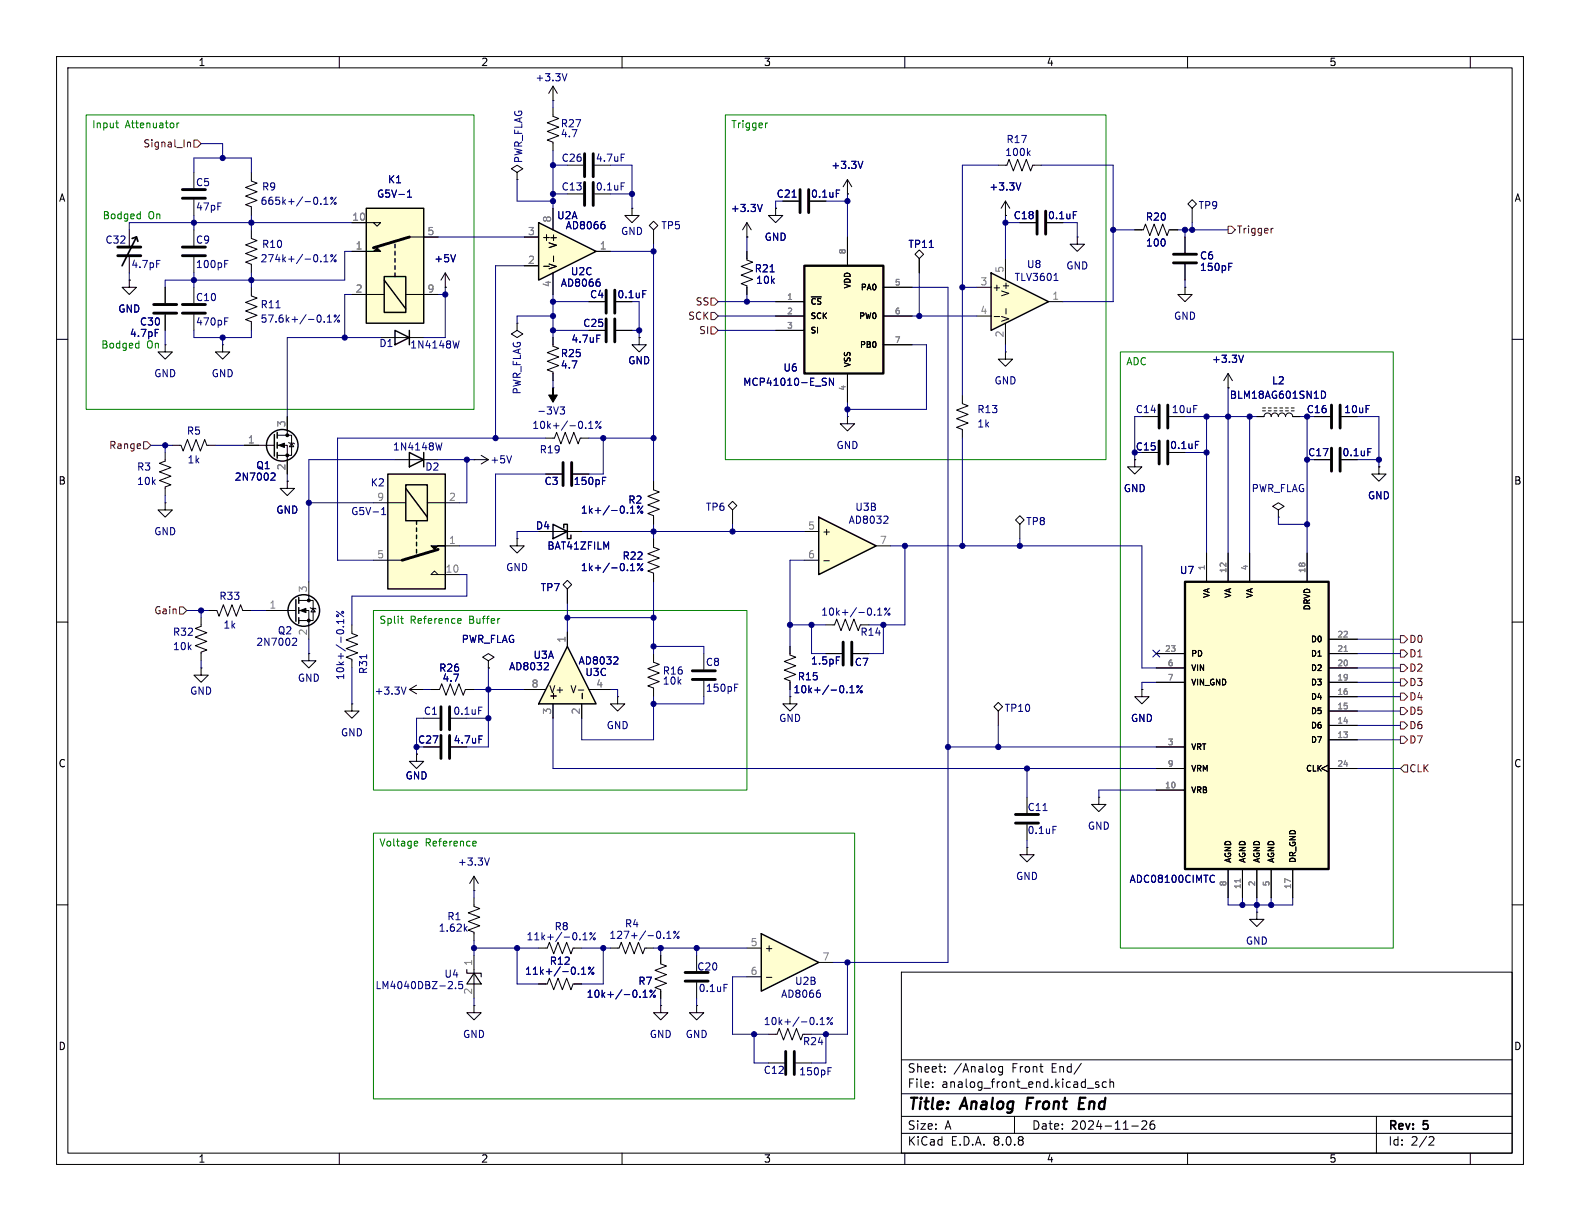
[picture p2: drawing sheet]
<svg xmlns="http://www.w3.org/2000/svg" width="279mm" height="216mm" viewBox="0 0 279 216" stroke-linecap="round" stroke-linejoin="round" font-family="sans-serif">
<g fill="none" stroke="#000" stroke-width=".18">
<path d="M10 10h259.4v195.9h-259.4zM12 12h255.4v191.9h-255.4zM60 10v2M110 10v2M160 10v2M210 10v2M260 10v2M132.1 39.4l-.8 1.2M132.1 39.4v2.5M132.1 39.4l.7 1.2M176.5 29.2h1.6l.3-1 .8 2 .8-2 .7 2 .8-2 .7 2 .4-1h1.5M132.1 41.9h.1"/>
<path d="M161.8 45l.8-.8 .7 .8-.7 .7zM162.6 45.7v2.6M10 60h2M149.9 73.7v1.2h-1.3l1.3 1.3 1.2-1.3h-1.2M149.9 73.7h.1M170.2 69.9v1.5l1 .4-2 .7 2 .8-2 .7 2 .8-2 .8 1 .3v1.6M177.8 62.2v1.3h-1.3l1.3 1.3 1.3-1.3h-1.3M177.8 62.2h.1M267.4 60h2M91.4 95.3v1.2h-1.2l1.2 1.3 1.3-1.3h-1.3M91.4 95.3h.1M95.2 94h7.7"/>
<path d="M115.6 95.3v1.5l1 .4-2 .7 2 .8-2 .7 2 .8-2 .8 1 .3v1.6M10 110h2M100.3 102.6l.8 .8-.8 .7-.7-.7zM100.3 104.1v2.6M267.4 110h2M10 160h2M159.4 171.9h108v32h-108zM267.4 160h2M159.4 197.4h108M159.4 193.4h108M159.4 187.4h108M164.9 192.1v.2"/>
<path d="M164.9 191.4v.1M167.1 189.4v.2M167.1 188.7v.1M177.3 188.6v1.2l-.3 .3-.4-.1M177.3 188.7l-.4-.1-.3 .3v.4l.1 .2h.6M179.4 197.4v3M191.2 188l-1.3 1.9M192.3 192.4h1.1M194.3 191.4l-.4-.1-.2 .2 .1 .2 .5 .2v.3h-.6M195.6 191.4l-.4-.1-.3 .3v.4l.2 .2h.5M196.3 191.4l.2-.1 .4 .1v.9M196.3 190.8v1.5"/>
<path d="M200.1 199.1h1.2M201.9 198.3l.6-.1 .2 .1 .1 .3-.9 1.1h.9M204.1 198.2a.59 .59 0 0 0-.7 .6v.6l.1 .2 .4 .1 .2-.2 .1-.5-.1-.2h-.5l-.2 .2M243.4 197.4v6.5M60 203.9v2M110 203.9v2M159.4 200.4h108M160 203.9v2M210 203.9v2M252.9 201l.5 .1 .2 .3-1 1.1h1M260 203.9v2"/>
</g>
<path d="M181.8 194.1l-.3 2M190.9 195.1h.6M191.9 194.1h-.9l-.3 2h1" fill="none" stroke="#000" stroke-width=".4"/>
<g fill="none" stroke="#000084" stroke-width=".18">
<path d="M134.8 36.1l-.4 1.3M181.8 27l.4 .5M182.2 26.7l-.5 .4M112.8 99.7l-.1 .1 .2 .2 .2-.2-.1-.1M113.7 99.6l-1 1.3M111.5 100.9h.7M111.5 100l.4-.4v1.3"/>
<circle cx="113.5" cy="100.7" r=".18"/>
</g>
<path d="M97.8 92.7l2.5 1.3-2.5 1.3zM99.7 93.3v-.6h.6v2.6h.7v-.7" fill="none" stroke="#000" stroke-width=".25"/>
<path d="M164.3 43.8h.8" fill="none" stroke="#000080" stroke-width=".18"/>
<path d="M175.3 48.3l10.1 5-10.1 5.1z" fill="#fffed0"/>
<path d="M175.3 48.3l10.1 5-10.1 5.1z" fill="none" stroke="#000" stroke-width=".25"/>
<path d="M172.7 50.8h2.6M172.7 55.9h2.6M175.8 56h1M177.8 45.7v3.8M177.8 57.2v3.8M177.9 54.6v.9M185.4 53.3h2.6M92.7 121.9h3.8M102.3 122h.9M104.1 121.9h3.8" fill="none" stroke="#000" stroke-width=".18"/>
<path d="M186.4 49.6h.7M109 116.1l.3 .3-.1 .3-.7 .7h.8" fill="none" stroke="#000084" stroke-width=".18"/>
<path d="M142.2 47h14v19h-14z" fill="#fffed0"/>
<path d="M142.2 47h14v19h-14z" fill="none" stroke="#000" stroke-width=".41"/>
<g fill="none" stroke="#000" stroke-width=".18">
<path d="M137.2 36.8v1.3h-1.3l1.3 1.3 1.2-1.3h-1.2M137.2 36.8h.1M138.4 35.6h2.8M149.9 34.3h.1M149.9 31.8v2.5M149.9 31.8l-.8 1.2M149.9 31.8l.7 1.2M177.8 38.1h.1M177.8 35.6l-.8 1.2M177.8 35.6v2.5M177.8 35.6l.8 1.2M180.3 39.4h2.8"/>
<path d="M210.1 36.1l.7-.8 .8 .8-.8 .7zM210.8 36.8v2.6M132.1 44.5v1.5l1 .4-2 .7 2 .8-2 .7 2 .8-2 .8 1 .3v1.6M137.2 53.3h5M137.2 55.9h5M137.2 58.4h5M143.5 52.5h1.7M149.9 41.9v5.1M156.2 55.9h5.1M156.2 50.8h5.1M190.5 41.9v1.3h-1.3l1.3 1.3 1.3-1.3h-1.3M190.5 41.9h.1"/>
<path d="M149.9 66v5.1M156.2 61h5.1M217.2 68.6h.1M217.2 66l-.8 1.3M217.2 66v2.6M217.2 66l.7 1.3M35.6 118.1v1.3h-1.3l1.3 1.3 1.2-1.3h-1.2M35.6 118.1h.1M35.6 109.2v1.5l-1.1 .4 2.1 .8-2.1 .7 2.1 .8-2.1 .8 2.1 .7-1 .4v1.5M36.8 108h1.6l.3 1 .8-2.1 .8 2.1 .7-2.1 .8 2.1 .7-2.1 .4 1.1h1.5M47 108h5.3M52.8 108h1.8v5"/>
<path d="M52.8 106.2h2.6v3.5h-2.6M54.6 115.6v1.2h-1.3l1.3 1.3 1.3-1.3h-1.3M54.6 115.6h.1M54.6 102.9v3.3M54.9 107.4l.1 .2h.8l.1 .1M55.4 107.6l.4 .6h-.8zM115.6 115.6v1.5l1 .4-2 .7 2 .8-2 .8 2 .7-2 .8 1 .4v1.5M124.5 115.6v2.8M109.2 123.2v1.3h-1.3l1.3 1.2 1.3-1.2h-1.3M109.2 123.2h.1M124.5 120.4v2.8"/>
</g>
<path d="M147.9 33.6h.6M152.6 28.5l-.4 1.3M180.5 32.3l-.4 1.3M189.8 37.4h.6M145.6 67.5l.4 .1 .1 .3-.2 .2h-.3M145.6 66.9h.5M147.4 66.9v1.2l-.7-1.2v1.2M219.9 62.8l-.4 1.3M51.9 112.8l.4 .1 .2 .3-.8 .9h.8M129.9 121.6h.4M129.9 121h.6" fill="none" stroke="#000084" stroke-width=".18"/>
<path d="M141.5 33.5v4.1M143 33.5v4.1M183.4 37.3v4.1M184.9 37.3v4.1M122.4 118.6h4.1M122.4 120.1h4.1" fill="none" stroke="#000" stroke-width=".51"/>
<path d="M140.1 34.9h.7M136.2 48.1h.7" fill="none" stroke="#000080" stroke-width=".18"/>
<g fill="none" stroke="#000" stroke-width=".25">
<path d="M52.3 106v3.9M52.8 105.7v1M52.8 107.4v1.1M52.8 109.2v1"/>
<circle cx="53.7" cy="107.9" r="2.79"/>
</g>
<g fill="#000" stroke="#000" stroke-width=".18">
<path d="M53.1 108l1-.4v.7z"/>
<circle cx="54.6" cy="106.2" r=".25"/>
<circle cx="54.6" cy="109.7" r=".25"/>
</g>
<path d="M209.5 102.9h25.4v50.8h-25.4z" fill="#fffed0"/>
<path d="M209.5 102.9h25.4v50.8h-25.4z" fill="none" stroke="#000" stroke-width=".41"/>
<g fill="none" stroke="#000" stroke-width=".18">
<path d="M111.8 36.8v1.3h-1.3l1.3 1.3 1.2-1.3h-1.2M111.8 36.8h.1M222.2 73.7h1.3a.64 .64 0 0 1 .7-.7 .64 .64 0 0 1 .6 .7 .64 .64 0 0 1 .6-.7 .64 .64 0 0 1 .7 .7 .64 .64 0 0 1 .6-.7 .64 .64 0 0 1 .6 .7 .64 .64 0 0 1 .7-.7 .64 .64 0 0 1 .6 .7h1.3M223.3 72.6h.5M223.3 72.1h.5M224.3 72.6h.5M224.3 72.1h.5M225.3 72.6h.5M225.3 72.1h.5M226.3 72.6h.5M226.3 72.1h.5M227.3 72.6h.5"/>
<path d="M227.3 72.1h.5M228.3 72.6h.6M228.3 72.1h.6M232.4 73.7h2.8M213.4 97.8v5.1M217.2 97.8v5.1M221 97.8v5.1M226.1 90.2l1-.7-1-.6-1.1 .6 1.1 .7v1.2M226.1 91.4h.1M231.1 97.8v5.1M232.4 81.3h2.8M243.8 82.6v1.2h1.3l-1.3 1.3-1.2-1.3h1.2"/>
<path d="M243.8 82.6h.1M86.4 116.8l1-.6-1-.6-1.1 .6 1.1 .6v1.3M86.4 118.1h.1M204.5 118.1h5M204.5 115.6h5M234.9 118.1h5.1M234.9 115.6h5.1M234.9 113h5.1M74.9 132.1h2.8M204.5 139.7h5M204.5 120.7h5M204.5 135.9h5"/>
<path d="M204.5 132.1h5M234.9 135.3l-1.2 .6 1.2 .6M234.9 130.8h5.1M234.9 128.3h5.1M234.9 125.7h5.1M234.9 123.2h5.1M234.9 120.7h5.1M234.9 135.9h5.1M217.2 153.7v5.1M219.7 153.7v5.1M222.2 153.7v5.1M224.8 153.7v5.1"/>
<path d="M228.6 153.7v5.1M222.2 161.3v1.3h1.3l-1.3 1.2-1.2-1.2h1.2M222.2 161.3h.1"/>
</g>
<path d="M237.7 115.2h.6M219.3 155.4v.6" fill="none" stroke="#808080" stroke-width=".18"/>
<path d="M233.7 69.2a.64 .64 0 0 1 .7 .6 .64 .64 0 0 1-.7 .6M241.9 79.3h.6M84.7 130.1h.6M214.4 154.8l.4 .1M214.8 155.9l-.4 .1" fill="none" stroke="#000084" stroke-width=".18"/>
<path d="M235.5 71.6v4.1M235.5 79.2v4.1M237 71.6v4.1M237 79.2v4.1M78 130v4.1M79.5 130v4.1" fill="none" stroke="#000" stroke-width=".51"/>
<path d="M100.3 114.3l5.1 10.2h-10.2z" fill="#fffed0"/>
<g fill="none" stroke="#000" stroke-width=".25">
<path d="M48.5 76.8v3.8M49 76.5v1M49 78.2v1M49 80v1M100.3 114.3l5.1 10.2h-10.2z"/>
<circle cx="49.9" cy="78.7" r="2.79"/>
</g>
<g fill="none" stroke="#000" stroke-width=".18">
<path d="M30.5 78.7h1.5l.4 1.1 .7-2.1 .8 2.1 .8-2.1 .7 2.1 .8-2.1 .4 1h1.5M43.2 78.7h5.3M49 78.7h1.8v5.1M49 77h2.6v3.5h-2.6M50.8 73.7v3.3M51.1 78.2l.1 .2h.7l.2 .1M51.6 78.4l.3 .6h-.7zM50.8 85.1v1.3h-1.3l1.3 1.2 1.3-1.2h-1.3M50.8 85.1h.1M100.3 111.8v2.5M73.7 133.4v1.2h-1.3l1.3 1.3 1.2-1.3h-1.2M73.7 133.4h.1"/>
<path d="M97.8 124.5v2.5M102.9 124.5v2.5M103 122.6v.9"/>
</g>
<path d="M48.1 83.6l.4 .1 .1 .3-.7 .9h.7M96.9 117.3v.4l-.7 .7h.8" fill="none" stroke="#000084" stroke-width=".18"/>
<g fill="#000" stroke="#000" stroke-width=".18">
<path d="M49.3 78.7l1-.3v.7z"/>
<circle cx="50.8" cy="77" r=".25"/>
<circle cx="50.8" cy="80.5" r=".25"/>
</g>
<path d="M95.2 39.4l10.2 5.1-10.2 5z" fill="#fffed0"/>
<path d="M95.2 39.4l10.2 5.1-10.2 5zM69.8 58.4l2.6 1.3-2.6 1.3zM72.4 58.4v2.6" fill="none" stroke="#000" stroke-width=".25"/>
<path d="M44.4 30.5v1.5l1.1 .4-2.1 .7 2.1 .8-2.1 .8 2.1 .7-2.1 .8 1 .4v1.5M97.8 36.8v3.8M44.4 40.6v1.6l1.1 .3-2.1 .8 2.1 .8-2.1 .7 2.1 .8-2.1 .8 1 .3v1.6M44.4 50.8v1.5l1.1 .4-2.1 .8 2.1 .7-2.1 .8 2.1 .8-2.1 .7 1 .4v1.5M67.3 59.7h7.6M92.7 47h2.5M92.7 41.9h2.5M96.2 47.1h.9M97.8 48.3v3.8M97.9 45.3v1M105.4 44.5h2.5" fill="none" stroke="#000" stroke-width=".18"/>
<g fill="none" stroke="#000084" stroke-width=".18">
<path d="M56.7 36v.1M57.3 35.2l.3-.3v1.2M57.3 36.1h.7M59.5 34.9l-1 1.2M106.9 39.7l.1 .2-.1 .5M56.7 46.2v.1M57.3 46.3h.7M57.3 45.4l.3-.4v1.3M57.3 56.8v.2M57.9 57h.7M57.9 56.1l.3-.4v1.3M59.5 45l-1 1.3"/>
<path d="M60.1 55.7l-1 1.3M106 49.9l.1 .2-.1 .5M81.2 60.3l-.3 1.2"/>
<circle cx="58.7" cy="35" r=".18"/>
<circle cx="59.3" cy="36" r=".18"/>
<circle cx="58.7" cy="45.2" r=".18"/>
<circle cx="59.3" cy="46.1" r=".18"/>
<circle cx="59.3" cy="55.9" r=".18"/>
<circle cx="59.9" cy="56.8" r=".18"/>
</g>
<path d="M48.8 54.4h.7" fill="none" stroke="#000080" stroke-width=".18"/>
<path d="M64.8 36.8h10.1v20.4h-10.1z" fill="#fffed0"/>
<g fill="none" stroke="#000" stroke-width=".18">
<path d="M97.8 19.1v1.5l1 .4-2 .7 2 .8-2 .7 2 .8-2 .8 1 .3v1.6M97.8 17.8h.1M97.8 15.2v2.6M97.8 15.2l-.8 1.3M97.8 15.2l.8 1.3M34.3 30.5v2.8M34.3 35.3v2.8M62.2 39.4h5.1l-.6 .6-.7-.6M91.4 30.5l1.1-.7-1.1-.6-1 .6 1 .7v1.3M91.4 31.8h.1M100.3 29.2h2.8M100.3 34.3h2.8"/>
<path d="M114.8 39.9l.8-.8 .7 .8-.7 .7zM22.9 49.5v1.3h-1.3l1.3 1.3 1.2-1.3h-1.2M22.9 49.5h.1M22.9 40.6v3.1M22.9 45.2v3.1M29.2 50.8v2.8M29.2 55.6v2.8M34.3 40.6v2.8M34.3 45.5v2.8M34.3 50.8v2.8M34.3 55.6v2.8M62.2 52.1h5.7"/>
<path d="M62.2 44.5h2.6M71.8 52.1h5.7M72.4 41.9h5.1M78.7 50.8h.1M78.7 48.3l-.7 1.2M78.7 48.3v2.5M78.7 48.3l.8 1.2M91.4 57.2v1.2l1.1 .7-1.1 .6-1-.6 1-.7M91.4 57.2h.1M97.8 59.7v1.5l1 .4-2 .8 2 .7-2 .8 2 .7-2 .8 1 .4v1.5M104.1 58.4h2.8M109 58.4h2.8"/>
<path d="M113 59.7v1.3h-1.2l1.2 1.2 1.3-1.2h-1.3M113 59.7h.1M115.6 40.6v2.6M200.7 40.6h1.5l.4-1 .7 2.1 .8-2.1 .8 2.1 .7-2.1 .8 2.1 .4-1.1h1.5M209.5 41.9v2.8M209.5 46.7v2.8M29.2 61v1.2h-1.3l1.3 1.3 1.3-1.3h-1.3M29.2 61h.1M39.4 61v1.2h-1.3l1.3 1.3 1.2-1.3h-1.2M39.4 61h.1M96.5 77.5h1.5l.4-1 .8 2 .7-2 .8 2 .8-2 .7 2 .4-1h1.5M97.8 68.6h.1"/>
<path d="M29.2 80v1.5l-1 .4 2 .8-2 .7 2 .8-2 .8 2 .7-1 .4v1.5M29.2 88.9v1.3h-1.3l1.3 1.2 1.3-1.2h-1.3M29.2 88.9h.1M69.8 81.3h7.7M83.8 81.3h.1M83.8 81.3h2.6M85.1 80.5l1.3 .8M86.4 81.3l-1.3 .7M96.5 83.8h2.8M101.3 83.8h2.8M115.6 85.1v1.5l1 .4-2 .8 2 .7-2 .8 2 .7-2 .8 1 .4v1.5M95.2 174h1.6l.4-1 .7 2 .8-2 .7 2 .8-2 .8 2 .3-1h1.6"/>
</g>
<path d="M64.8 36.8h10.1v20.4h-10.1zM67.9 48.9h3.9v6.3h-3.9zM67.9 49.5l3.9 5.1M69.8 43.2v.6M69.8 44.5v.6M69.8 45.7v.7M69.8 47v.6M69.8 48.3v.6M72.4 80l2.5 1.3-2.5 1.3zM74.9 80v2.6" fill="none" stroke="#000" stroke-width=".25"/>
<g fill="none" stroke="#000" stroke-width=".51">
<path d="M32.3 35.1h4M32.3 33.5h4M103.4 27.2v4M103.4 32.3v4M104.9 27.2v4M104.9 32.3v4M20.8 45.2h4.1M20.8 43.7h4.1M27.2 55.4h4M27.2 53.8h4M32.3 45.2h4M32.3 43.7h4"/>
<path d="M32.3 55.4h4M32.3 53.8h4M72.4 41.9l-6.4 1.9M107.2 51.3v4.1M107.2 56.4v4.1M108.7 51.3v4.1M108.7 56.4v4.1M207.5 46.5h4.1M207.5 45h4.1M99.6 81.8v4.1M101.1 81.8v4.1"/>
</g>
<path d="M64.8 44.5h1.2l.7-.7 .6 .7zM97.8 68.6v1.3h.8l-.8 1.2-.8-1.2h.8z" fill="#000" stroke="#000" stroke-width=".18"/>
<g fill="none" stroke="#000084" stroke-width=".18">
<path d="M100.3 13l-.5 1.3M72.1 34.9h.7M72.1 34l.3-.4v1.3M109.8 27.2h.7M109.8 32.3h.7M27.7 46h.6M39.7 46.7h.5M39.7 46h.6M39.7 56.8h.5M39.7 56.2h.6M80.6 45l-.5 1.3M105.5 59.3h.6"/>
<path d="M113.7 51.4h.6M217.3 47.2h.4M217.3 46.6h.6M78.1 78.3l-.3 1.3M99 72h.8l-.4 .4 .4 .2v.5l-.2 .1h-.5M103.6 75.6v.2M104.1 75.8h.7M104.1 74.9l.4-.4v1.3M106.3 74.5l-1 1.3M90.5 80.6l-.5 1.3M106.5 85h.5M106.5 84.4h.6"/>
<path d="M111.5 90.7h.7M111.9 89.5v1.2M113.7 89.5l-1 1.2M102.3 172.2v.1M102.8 172.3h.8M102.8 171.4l.4-.4v1.3M105 171l-1 1.3"/>
<circle cx="105.5" cy="74.7" r=".18"/>
<circle cx="106.1" cy="75.6" r=".18"/>
<circle cx="113.5" cy="90.6" r=".18"/>
<circle cx="104.2" cy="171.2" r=".18"/>
<circle cx="104.8" cy="172.1" r=".18"/>
</g>
<path d="M24.1 41.9l-2.5 5.1M24.1 41.9l-.7 .3M24.1 41.9l.3 .8" fill="none" stroke="#000" stroke-width=".3"/>
<path d="M134.6 165.1l10.2 5.1-10.2 5.1z" fill="#fffed0"/>
<path d="M134.6 165.1l10.2 5.1-10.2 5.1z" fill="none" stroke="#000" stroke-width=".25"/>
<g fill="none" stroke="#000" stroke-width=".18">
<path d="M209.5 50.8v1.3h-1.2l1.2 1.2 1.3-1.2h-1.3M209.5 50.8h.1M201.9 73.7h2.8M128.8 89.4l.7-.8 .8 .8-.8 .8zM129.5 90.2v2.5M200.7 81.3v1.3h1.2l-1.2 1.2-1.3-1.2h1.3M200.7 81.3h.1M201.9 80h2.8M62.2 110.5v1.5l1 .4-2 .8 2 .7-2 .8 2 .7-2 .8 1 .4v1.5M139.7 114.3v1.5l1 .4-2 .8 2 .7-2 .8 2 .8-2 .7 1 .4v1.5M146 110.5h1.6l.4-1 .7 2 .8-2 .7 2 .8-2 .8 2 .3-1h1.6M146 115.6h2.8"/>
<path d="M150.9 115.6h2.8M62.2 124.5v1.2h-1.2l1.2 1.3 1.3-1.3h-1.3M62.2 124.5h.1M72.4 121.9l1.3 .8M72.4 121.9h2.5M73.7 121.2l-1.3 .7M74.9 121.9h.1M74.9 127h2.8M76.2 121.9h1.5l.4-1 .8 2 .7-2 .8 2 .8-2 .7 2 .4-1h1.5M139.7 123.2v1.3h-1.3l1.3 1.2 1.3-1.2h-1.3M139.7 123.2h.1M83.8 158.8v1.5l1 .4-2 .7 2 .8-2 .7 2 .8-2 .8 1 .3v1.6"/>
<path d="M181.6 141v2.8M181.6 145.8v2.8M194.3 141v1.2h1.3l-1.3 1.3-1.3-1.3h1.3M194.3 141h.1M83.8 168.9v7.6M83.8 177.8v1.3h1.3l-1.3 1.2-1.3-1.2h1.3M83.8 177.8h.1M107.9 167.6h1.6l.4-1 .7 2.1 .8-2.1 .7 2.1 .8-2.1 .8 2.1 .3-1.1h1.6M116.8 177.8v1.3h1.3l-1.3 1.2-1.2-1.2h1.2M116.8 177.8h.1M123.2 177.8v1.3h1.3l-1.3 1.2-1.3-1.2h1.3M123.2 177.8h.1"/>
<path d="M123.2 168.9v2.8M123.2 173.7v2.8M132.1 167.6h2.5M132.1 172.7h2.5M135.5 172.8h1M144.8 170.2h2.5M135.9 182.9h1.5l.4-1 .8 2 .7-2 .8 2 .7-2 .8 2 .4-1h1.5M135.9 188h2.8M140.7 188h2.8"/>
</g>
<g fill="none" stroke="#000084" stroke-width=".18">
<path d="M211.4 78h.6M59.5 108.1l1.3 1M60.7 110.8h.1M60.8 109.5v.8M60.8 109.9h-1.3l.4 .4M147.9 116.1h.6M154.7 108.7v.1M155.2 108.8h.7M155.2 107.9l.4-.4v1.3M157.4 107.5l-1 1.3M71.8 121.5l-.4 1.3M84.6 125h.7"/>
<path d="M149.8 122.4v.1M150.3 122.5h.7M150.3 121.6l.4-.4v1.3M152.5 121.2l-1 1.3M186.2 146.1h.6M80 173.7v.4l-.8 .7h.8M80.6 174.7v.1M81.1 174.7l.2 .1h.4M81.8 173.6h-.6l-.1 .6 .2-.2 .4 .1 .1 .5M82.2 164.2l.4 .5M82.6 163.8l-.5 .5M117.4 165.8v.1"/>
<path d="M117.9 165.9h.7M117.9 165l.4-.3v1.2M120.1 164.7l-1 1.2M128 174.1h.6M145 175.6l.1 .2-.1 .5M147.2 179.9l-.9 1.3M144.5 181.1v.1M145 181.2h.8M145 180.3l.4-.4v1.3M146.4 189.4h.4M146.4 188.8h.6"/>
<circle cx="59.7" cy="108.9" r=".18"/>
<circle cx="60.6" cy="108.3" r=".18"/>
<circle cx="156.6" cy="107.7" r=".18"/>
<circle cx="157.2" cy="108.6" r=".18"/>
<circle cx="151.7" cy="121.4" r=".18"/>
<circle cx="152.3" cy="122.3" r=".18"/>
<circle cx="119.3" cy="164.8" r=".18"/>
<circle cx="119.9" cy="165.8" r=".18"/>
<circle cx="146.4" cy="180.1" r=".18"/>
<circle cx="147" cy="181" r=".18"/>
</g>
<g fill="none" stroke="#000" stroke-width=".51">
<path d="M205 71.6v4.1M205 78v4M206.5 71.6v4.1M206.5 78v4M149.1 113.5v4.1M150.6 113.5v4.1M78 125v4M79.5 125v4M179.6 145.5h4M179.6 144h4M121.2 173.5h4M121.2 172h4"/>
<path d="M138.9 185.9v4.1M140.5 185.9v4.1"/>
</g>
<path d="M82.5 171.5v.6h2.6v.6M83.8 172.1l1.3 1.9h-2.6z" fill="none" stroke="#000" stroke-width=".2"/>
<path d="M64.8 115.7v.8M184.4 143.3h.8" fill="none" stroke="#000080" stroke-width=".18"/>
<path d="M144.8 91.4l10.1 5.1-10.1 5.1z" fill="#fffed0"/>
<path d="M144.8 91.4l10.1 5.1-10.1 5.1z" fill="none" stroke="#000" stroke-width=".25"/>
<g fill="none" stroke="#000" stroke-width=".18">
<path d="M142.2 94h2.6M142.2 99.1h2.6M145.7 99.2h1M154.9 96.5h2.6M180.3 91.2l.8 .7-.8 .8-.7-.8zM180.3 92.7v2.6M175.8 125l.7-.8 .8 .8-.8 .7zM176.5 125.7v2.6M201.9 121.9v1.3h-1.2l1.2 1.3 1.3-1.3h-1.3M201.9 121.9h.1M83.8 157.5h.1M83.8 154.9l-.7 1.3"/>
<path d="M83.8 154.9v2.6M83.8 154.9l.8 1.3M181.6 149.9v1.2h1.3l-1.3 1.3-1.3-1.3h1.3M181.6 149.9h.1M95.2 167.6h1.6l.4-1 .7 2.1 .8-2.1 .7 2.1 .8-2.1 .8 2.1 .3-1.1h1.6"/>
</g>
<g fill="none" stroke="#000084" stroke-width=".18">
<path d="M156.8 91.3l.2 .2v.3l-.8 .7h.8M86.5 151.7l-.4 1.3M102.5 166.1v.1M103.1 166.2h.7M103.1 165.3l.4-.4v1.3M105.3 164.9l-1 1.3"/>
<circle cx="104.5" cy="165.1" r=".18"/>
<circle cx="105.1" cy="166" r=".18"/>
</g>
<path d="M68.6 83.8h10.1v20.3h-10.1z" fill="#fffed0"/>
<g fill="none" stroke="#000" stroke-width=".18">
<path d="M62.2 39.4h2.6M97.8 36.8v3.8M137.2 36.8h.1M138.4 35.6h2.8M149.9 34.3h.1M177.8 38.1h.1M180.3 39.4h2.8M22.9 49.5h.1M29.2 50.8v2.8M29.2 55.6v2.8M62.2 44.5h2.6M62.2 52.1h2.6"/>
<path d="M74.9 52.1h2.6M74.9 41.9h2.6M78.7 50.8h.1M92.7 41.9h2.5M92.7 47h2.5M96.2 47.1h.9M97.8 48.3v3.8M97.8 59.7v1.3M97.9 45.3v1M104.1 58.4h2.8M105.4 44.5h2.5M109 58.4h2.8"/>
<path d="M113 59.7h.1M132.1 41.9h.1M132.1 44.5v1.2M132.1 50.8v1.3M137.2 53.3h5M137.2 55.9h5M137.2 58.4h5M143.5 52.5h1.7M149.9 41.9v5.1M156.2 55.9h5.1M156.2 50.8h5.1M162.6 45.7v2.6"/>
<path d="M200.7 40.6h1.2M207 40.6h1.3M209.5 41.9v2.8M209.5 46.7v2.8M43.2 78.7h2.5M50.8 73.7v2.5M97.8 66v1.3M149.9 66v5.1M156.2 61h5.1M217.2 68.6h.1M222.2 73.7h1.3M228.6 73.7h1.3"/>
<path d="M232.4 73.7h2.8M50.8 85.1h.1M50.8 81.3v2.5M66 88.9h5.8M66 99.1h5.1M75.6 88.9h5.7M78.7 96.5h2.6M95.2 94h2.6M96.5 83.8h2.8M100.3 94h2.6M101.3 83.8h2.8M115.6 85.1v1.3"/>
<path d="M115.6 91.4v1.3M115.6 95.3v1.2M200.7 81.3h.1M201.9 80h2.8M213.4 97.8v5.1M217.2 97.8v5.1M221 97.8v5.1M231.1 97.8v5.1M232.4 81.3h2.8M243.8 82.6h.1M77.5 101.6l-.7-.6-.6 .6h5.1M86.4 118.1h.1"/>
<path d="M100.3 104.1v2.6M100.3 111.8v2.5M115.6 101.6v1.3M139.7 114.3v1.3M146 115.6h2.8M150.9 115.6h2.8M204.5 115.6h5M204.5 118.1h5M234.9 115.6h5.1M234.9 118.1h5.1M234.9 113h5.1M73.7 133.4h.1"/>
<path d="M74.9 132.1h2.8M76.2 121.9h1.3M82.5 121.9h1.3M92.7 121.9h3.8M97.8 124.5v2.5M102.3 122h.9M102.9 124.5v2.5M103 122.6v.9M104.1 121.9h3.8M139.7 120.7v1.2M201.9 121.9h.1M204.5 139.7h5"/>
<path d="M204.5 120.7h5M204.5 135.9h5M204.5 132.1h5M234.9 135.3l-1.2 .6 1.2 .6M234.9 130.8h5.1M234.9 128.3h5.1M234.9 125.7h5.1M234.9 123.2h5.1M234.9 120.7h5.1M234.9 135.9h5.1M217.2 153.7v5.1M219.7 153.7v5.1"/>
<path d="M222.2 153.7v5.1M224.8 153.7v5.1M228.6 153.7v5.1M95.2 174h1.3M101.6 174h1.3M116.8 168.9v1.5l1.1 .4-2.1 .8 2.1 .7-2.1 .8 2.1 .8-2.1 .7 1 .4v1.5"/>
</g>
<path d="M68.6 83.8h10.1v20.3h-10.1zM71.8 85.7h3.8v6.4h-3.8zM71.8 86.4l3.8 5M73.7 92.1v.6M73.7 93.3v.7M73.7 94.6v.7M73.7 95.9v.6M73.7 97.2v.6" fill="none" stroke="#000" stroke-width=".25"/>
<path d="M77.5 97.2l-6.4 1.9" fill="none" stroke="#000" stroke-width=".51"/>
<path d="M76.2 96.5h2.5h-1.2l-.7 .7z" fill="#000" stroke="#000" stroke-width=".18"/>
<g fill="none" stroke="#000084" stroke-width=".18">
<path d="M72.1 34.9h.7M72.1 34l.3-.4v1.3M106.9 39.7l.1 .2-.1 .5M134.8 36.1l-.4 1.3M147.9 33.6h.6M152.6 28.5l-.4 1.3M180.5 32.3l-.4 1.3M189.8 37.4h.6M80.6 45l-.5 1.3M105.5 59.3h.6M106 49.9l.1 .2-.1 .5M113.7 51.4h.6"/>
<path d="M217.3 47.2h.4M217.3 46.6h.6M145.6 67.5l.4 .1 .1 .3-.2 .2h-.3M145.6 66.9h.5M147.4 66.9v1.2l-.7-1.2v1.2M211.4 78h.6M219.9 62.8l-.4 1.3M233.7 69.2a.64 .64 0 0 1 .7 .6 .64 .64 0 0 1-.7 .6M241.9 79.3h.6M48.1 83.6l.4 .1 .1 .3-.7 .9h.7M67.5 91h.7M67.5 90.1l.3-.4v1.3"/>
<path d="M106.5 85h.5M106.5 84.4h.6M111.5 90.7h.7M111.9 89.5v1.2M112.8 99.7l-.1 .1 .2 .2 .2-.2-.1-.1M113.7 89.5l-1 1.2M113.7 99.6l-1 1.3M96.9 117.3v.4l-.7 .7h.8M109 116.1l.3 .3-.1 .3-.7 .7h.8M111.5 100l.4-.4v1.3M111.5 100.9h.7M147.9 116.1h.6"/>
<path d="M203.9 115l1.2 1.2M205.1 115l-1.2 1.2M84.7 130.1h.6M149.8 122.4v.1M150.3 122.5h.7M150.3 121.6l.4-.4v1.3M152.5 121.2l-1 1.3M214.4 154.8l.4 .1M214.8 155.9l-.4 .1M102.3 172.2v.1M102.8 172.3h.8M102.8 171.4l.4-.4v1.3"/>
<path d="M105 171l-1 1.3M113.2 176.2v.1M113.7 176.3h.7M113.7 175.4l.4-.3v1.2M115.9 175.1l-1 1.2"/>
<circle cx="113.5" cy="90.6" r=".18"/>
<circle cx="113.5" cy="100.7" r=".18"/>
<circle cx="151.7" cy="121.4" r=".18"/>
<circle cx="152.3" cy="122.3" r=".18"/>
<circle cx="104.2" cy="171.2" r=".18"/>
<circle cx="104.8" cy="172.1" r=".18"/>
<circle cx="115.1" cy="175.3" r=".18"/>
<circle cx="115.7" cy="176.2" r=".18"/>
</g>
<g fill="none" stroke="#800000" stroke-width=".18">
<path d="M33.2 25.1v.9M33.2 25.3l.1-.2 .3 .1 .1 .8M34.3 24.8h.6l.7 .6-.7 .6h-.6zM125.7 57.8h.7l.6 .6-.6 .7h-.7zM125.7 52.7h.7l.6 .6-.6 .7h-.7zM125.7 55.2h.7l.6 .7-.6 .6h-.7zM217.2 40h.6l.6 .6-.6 .7h-.6zM225.1 40.4l-.3 .1M25.4 78.1h.6l.7 .6-.7 .7h-.6zM31.7 107.3h.7l.6 .7-.6 .6h-.7zM247.6 114.9h.7l.6 .7-.6 .6h-.7zM247.6 112.4h.7l.6 .6-.6 .7h-.7z"/>
<path d="M247.6 117.5h.7l.6 .6-.6 .6h-.7zM247.6 122.6h.7l.6 .6-.6 .6h-.7zM247.6 120h.7l.6 .7-.6 .6h-.7zM247.6 127.6h.7l.6 .7-.6 .6h-.7zM247.6 130.2h.7l.6 .6-.6 .6h-.7zM247.6 125.1h.7l.6 .6-.6 .7h-.7zM247.6 135.9l.7-.6h.6v1.2h-.6z"/>
</g>
<g fill="none" stroke="#008000" stroke-width=".18">
<path d="M15.2 20.3h68.6v52.1h-68.6zM20.5 21.7h.4M20.7 22.5l.2 .1M24.5 37.8l.3 .1M24.8 37.4v1.3M24.8 38.6l-.3 .1M31.3 21.7v.9M31.7 21.7l-.4 .3M128.3 20.3h67.3v61h-67.3zM135.7 21.7l-.3 .2M24.6 60.3v1.2M24.6 61.5h-.4"/>
<path d="M198.1 62.2h48.3v105.4h-48.3zM66 108h66.1v31.7h-66.1zM70.8 109.4h.5M71 109v1l.3 .2M81.1 109.4h.4v.3l-.6 .1M81.5 110.2h-.4M66 147.3h85.1v47h-85.1zM73.4 148.7l.4 .1 .1 .3-.6 .1M73.8 149.5l-.4 .1M83.8 148.7l.3 .1 .1 .3-.6 .1M84.1 149.5l-.3 .1"/>
</g>
<g fill="none" stroke="#000080" stroke-width=".18">
<path d="M97.8 17.8v1.3M34.3 30.5v-2.6h10.1v2.6M34.3 38.1v2.5M35.6 25.4h3.8v2.5M44.4 38.1v2.5M62.2 39.4h-39.3v1.2M91.4 31.8v3.8h6.4M97.8 26.7v10.1M97.8 29.2h2.5M97.8 34.3h2.5M107.9 29.2h3.9v7.6M107.9 34.3h3.9"/>
<path d="M137.2 35.6v1.2M140.1 34.9h.7M146 35.6h3.9M149.9 34.3v7.6M176.5 29.2h-6.3v40.7M177.8 39.4h2.5M177.8 38.1v7.6M184.1 29.2h12.7v24.1h-8.8M188 39.4h2.5v2.5M210.8 39.4v1.2M22.9 48.3v1.2M29.2 58.4v2.6"/>
<path d="M34.3 58.4v1.3h10.1v-1.3M34.3 48.3v2.5M39.4 59.7v1.3M44.4 48.3v2.5M62.2 44.5h-1.2v5h-31.8v1.3M62.2 52.1h-1.2v7.6M67.3 59.7h-16.5v14M77.5 52.1h1.2M77.5 41.9h15.2M78.7 50.8v8.9h-3.8M92.7 47h-5.1v30.5M97.8 52.1v7.6"/>
<path d="M97.8 53.3h6.3M97.8 58.4h6.3M97.8 55.9h-6.4v1.3M107.9 44.5h7.7M111.8 58.4h1.2M113 53.3v6.4M115.6 43.2v41.9M127 53.3h10.2M127 58.4h10.2M127 55.9h10.2M132.1 41.9v2.6M132.1 52.1v1.2"/>
<path d="M136.2 48.1h.7M161.3 55.9h11.4M161.3 50.8h6.3v119.4h-20.3M162.6 48.3v7.6M164.3 43.8h.8M170.2 50.8h2.5M196.8 40.6h3.9M208.3 40.6h8.9M209.5 40.6v1.3M209.5 49.5v1.3M26.7 78.7h3.8M29.2 78.7v1.3"/>
<path d="M38.1 78.7h5.1M96.5 77.5h-36.8v21.6h6.3M97.8 67.3v1.3M104.1 77.5h11.5M106.7 77.5v6.3h-2.6M149.9 71.1v2.6M161.3 61h2.5v11.4h-13.9M170.2 77.5v19M177.8 61v1.2M200.7 73.7v7.6M209.5 73.7h12.7M213.4 73.7v24.1"/>
<path d="M217.2 68.6v29.2M221 73.7v24.1M229.9 73.7h1.2v24.1M240 73.7h3.8v8.9M29.2 87.6v1.3M50.8 83.8v1.3M54.6 88.9h11.4M69.8 81.3h-15.2v21.6M77.5 81.3h6.3M82.5 81.3v7.6h-1.2M95.2 94h-3.8v1.3M96.5 83.8h-8.9v12.7h-6.3"/>
<path d="M102.9 94h39.3M115.6 92.7v2.6M129.5 92.7v1.3M142.2 99.1h-2.5v15.2M157.5 96.5h44.4v21.6h2.6M160 96.5v14h-6.3M180.3 95.3v1.2M209.5 80h3.9M226.1 91.4v1.3h5M240 81.3h3.8M33 108h3.8M35.6 108v1.2"/>
<path d="M35.6 116.8v1.3M44.4 108h2.6M54.6 113v2.6M62.2 118.1v6.4M81.3 101.6h1.2v3.8h-20.3v5.1M86.4 118.1v14h-3.9M100.3 106.7v5.1M100.3 109.2h15.3M115.6 114.3h8.9v1.3M115.6 102.9v12.7M139.7 110.5h6.3M143.5 110.5v5.1h2.5"/>
<path d="M156.2 110.5v5.1h-2.5M240 113h7.6M240 118.1h7.6M240 115.6h7.6M74.9 127h-1.2v6.4M74.9 121.9h1.3M82.5 127h3.9M83.8 121.9h8.9M97.8 127v8.9h106.7M107.9 121.9h1.3v1.3M115.6 123.2v7.6h-12.7v-3.8M124.5 123.2v1.3h-8.9"/>
<path d="M139.7 121.9v1.3M167.6 132.1h36.9M176.5 128.3v3.8M181.6 135.9v5.1M204.5 120.7h-2.6v1.2M204.5 139.7h-10.2v1.3M240 130.8h7.6M240 135.9h7.6M240 120.7h7.6M240 125.7h7.6M240 123.2h7.6M240 128.3h7.6"/>
<path d="M83.8 157.5v1.3M181.6 148.6v1.3M217.2 158.8v1.2h11.4v-1.2M219.7 158.8v1.2M222.2 158.8v2.5M224.8 158.8v1.2M83.8 167.6h11.4M83.8 166.4v2.5M83.8 176.5v1.3M91.4 167.6v6.4h3.8M102.9 167.6h5M106.7 167.6v6.4h-3.8"/>
<path d="M115.6 167.6h16.5M116.8 167.6v1.3M116.8 176.5v1.3M123.2 167.6v1.3M123.2 176.5v1.3M132.1 172.7h-2.6v10.2h6.4M149.9 170.2v12.7h-6.4M133.3 182.9v5.1h2.6M146 182.9v5.1h-2.5"/>
</g>
<path d="M237.7 115.2h.6M219.3 155.4v.6" fill="none" stroke="#808080" stroke-width=".18"/>
<g fill="#000080" stroke="#000080" stroke-width=".18">
<circle cx="176.5" cy="132.1" r=".46"/>
<circle cx="167.6" cy="132.1" r=".46"/>
<circle cx="181.6" cy="135.9" r=".46"/>
<circle cx="219.7" cy="160" r=".46"/>
<circle cx="217.2" cy="73.7" r=".46"/>
<circle cx="213.4" cy="73.7" r=".46"/>
<circle cx="149.9" cy="72.4" r=".46"/>
<circle cx="180.3" cy="96.5" r=".46"/>
<circle cx="170.2" cy="96.5" r=".46"/>
<circle cx="139.7" cy="110.5" r=".46"/>
<circle cx="143.5" cy="110.5" r=".46"/>
<circle cx="160" cy="96.5" r=".46"/>
<circle cx="156.2" cy="110.5" r=".46"/>
<circle cx="146" cy="182.9" r=".46"/>
<circle cx="133.3" cy="182.9" r=".46"/>
<circle cx="129.5" cy="94" r=".46"/>
<circle cx="149.9" cy="170.2" r=".46"/>
<circle cx="213.4" cy="80" r=".46"/>
<circle cx="231.1" cy="92.7" r=".46"/>
<circle cx="200.7" cy="80" r=".46"/>
<circle cx="231.1" cy="81.3" r=".46"/>
<circle cx="243.8" cy="81.3" r=".46"/>
<circle cx="231.1" cy="73.7" r=".46"/>
<circle cx="221" cy="73.7" r=".46"/>
<circle cx="222.2" cy="160" r=".46"/>
<circle cx="224.8" cy="160" r=".46"/>
<circle cx="170.2" cy="50.8" r=".46"/>
<circle cx="149.9" cy="35.6" r=".46"/>
<circle cx="162.6" cy="55.9" r=".46"/>
<circle cx="132.1" cy="53.3" r=".46"/>
<circle cx="209.5" cy="40.6" r=".46"/>
<circle cx="210.8" cy="40.6" r=".46"/>
<circle cx="177.8" cy="39.4" r=".46"/>
<circle cx="196.8" cy="40.6" r=".46"/>
<circle cx="115.6" cy="44.5" r=".46"/>
<circle cx="44.4" cy="49.5" r=".46"/>
<circle cx="44.4" cy="39.4" r=".46"/>
<circle cx="61" cy="59.7" r=".46"/>
<circle cx="39.4" cy="59.7" r=".46"/>
<circle cx="29.2" cy="78.7" r=".46"/>
<circle cx="34.3" cy="49.5" r=".46"/>
<circle cx="39.4" cy="27.9" r=".46"/>
<circle cx="34.3" cy="39.4" r=".46"/>
<circle cx="78.7" cy="52.1" r=".46"/>
<circle cx="97.8" cy="55.9" r=".46"/>
<circle cx="97.8" cy="35.6" r=".46"/>
<circle cx="97.8" cy="53.3" r=".46"/>
<circle cx="97.8" cy="29.2" r=".46"/>
<circle cx="111.8" cy="34.3" r=".46"/>
<circle cx="97.8" cy="34.3" r=".46"/>
<circle cx="86.4" cy="127" r=".46"/>
<circle cx="73.7" cy="132.1" r=".46"/>
<circle cx="54.6" cy="88.9" r=".46"/>
<circle cx="35.6" cy="108" r=".46"/>
<circle cx="82.5" cy="81.3" r=".46"/>
<circle cx="115.6" cy="94" r=".46"/>
<circle cx="115.6" cy="114.3" r=".46"/>
<circle cx="115.6" cy="109.2" r=".46"/>
<circle cx="113" cy="58.4" r=".46"/>
<circle cx="87.6" cy="77.5" r=".46"/>
<circle cx="100.3" cy="109.2" r=".46"/>
<circle cx="97.8" cy="58.4" r=".46"/>
<circle cx="115.6" cy="124.5" r=".46"/>
<circle cx="106.7" cy="77.5" r=".46"/>
<circle cx="115.6" cy="77.5" r=".46"/>
<circle cx="86.4" cy="121.9" r=".46"/>
<circle cx="106.7" cy="167.6" r=".46"/>
<circle cx="123.2" cy="167.6" r=".46"/>
<circle cx="116.8" cy="167.6" r=".46"/>
<circle cx="91.4" cy="167.6" r=".46"/>
<circle cx="83.8" cy="167.6" r=".46"/>
</g>
<g font-size="2.8">
<text x="160.4" y="196.8">Title:</text>
<text x="170.1" y="196.8">Analog</text>
<text x="182.4" y="196.8">Front</text>
<text x="192.4" y="196.8">End</text>
</g>
<g font-size="2.1">
<text x="160.4" y="189.9">Sheet:</text>
<text x="168.6" y="189.9">/Analog</text>
<text x="179" y="189.9">Front</text>
<text x="186.1" y="189.9">End/</text>
<text x="160.4" y="192.6">File:</text>
<text x="166.5" y="192.6">analog_front_end.kicad_sch</text>
<text x="160.4" y="202.8">KiCad</text>
<text x="160.4" y="200">Size:</text>
<text x="167.1" y="200">A</text>
<text x="168.1" y="202.8">E.D.A.</text>
<text x="175.7" y="202.8">8.0.8</text>
<text x="182.4" y="200">Date:</text>
<text x="189.4" y="200">2024-11-26</text>
<text x="245.4" y="200.2">Rev:</text>
<text x="245.4" y="202.8">Id:</text>
<text x="249.5" y="202.8">2/2</text>
<text x="251.8" y="200.2">5</text>
</g>
<g font-size="1.8">
<text x="35" y="11.9">1</text>
<text x="85" y="11.9">2</text>
<text x="135" y="11.9">3</text>
<text x="185" y="11.9">4</text>
<text x="235" y="11.9">5</text>
<text x="10.3" y="35.9">A</text>
<text x="143.3" y="35.2">0.1uF</text>
<text x="267.7" y="35.9">A</text>
<text x="185.2" y="39">0.1uF</text>
<text x="95.8" y="42.8">+</text>
<text x="98.7" y="47.8" transform="rotate(-90 98.7 47.8)">V-</text>
<text x="98.7" y="44" transform="rotate(-90 98.7 44)">V+</text>
<text x="104.2" y="52.9">C4</text>
<text x="109.1" y="52.9">0.1uF</text>
<text x="175.4" y="51.7">+</text>
<text x="178.7" y="52.5" transform="rotate(-90 178.7 52.5)">V+</text>
<text x="178.7" y="57" transform="rotate(-90 178.7 57)">V-</text>
<text x="237.6" y="73.3">10uF</text>
<text x="206.8" y="79.6">0.1uF</text>
<text x="237.3" y="80.9">0.1uF</text>
<text x="10.3" y="85.9">B</text>
<text x="267.7" y="85.9">B</text>
<text x="145.3" y="94.8">+</text>
<text x="97" y="122.8">V+</text>
<text x="98.7" y="124" transform="rotate(-90 98.7 124)">+</text>
<text x="100.8" y="122.8">V-</text>
<text x="80.1" y="131.7">4.7uF</text>
<text x="10.3" y="135.9">C</text>
<text x="267.7" y="135.9">C</text>
<text x="135.1" y="168.5">+</text>
<text x="10.3" y="185.9">D</text>
<text x="267.7" y="185.9">D</text>
<text x="35" y="205.8">1</text>
<text x="85" y="205.8">2</text>
<text x="135" y="205.8">3</text>
<text x="185" y="205.8">4</text>
<text x="235" y="205.8">5</text>
</g>
<g font-size="1.8" fill="#000084">
<text x="94.6" y="14.6">+3.3V</text>
<text x="92.6" y="28.9" transform="rotate(-90 92.6 28.9)">PWR_FLAG</text>
<text x="99.1" y="24.5">4.7</text>
<text x="105.3" y="28.8">4.7uF</text>
<text x="177.7" y="27.8">100k</text>
<text x="66.6" y="35.2">G5V-1</text>
<text x="105.3" y="33.9">0.1uF</text>
<text x="146.9" y="30.1">+3.3V</text>
<text x="174.9" y="33.9">+3.3V</text>
<text x="34.6" y="37.4">47pF</text>
<text x="46" y="36.4">665k+/-0.1%</text>
<text x="98.4" y="39">U2A</text>
<text x="99.9" y="40.7">AD8066</text>
<text x="109.7" y="41.8">GND</text>
<text x="129.1" y="37.7">+3.3V</text>
<text x="23.1" y="47.6">4.7pF</text>
<text x="34.6" y="47.6">100pF</text>
<text x="46" y="46.6">274k+/-0.1%</text>
<text x="76.7" y="46.6">+5V</text>
<text x="135.1" y="42.8">GND</text>
<text x="188.5" y="47.9">GND</text>
<text x="202.6" y="43.8">100</text>
<text x="212.1" y="46.1">C6</text>
<text x="99.1" y="50.9">AD8066</text>
<text x="100.8" y="48.9">U2C</text>
<text x="133.4" y="48.4">R21</text>
<text x="133.6" y="50.4">10k</text>
<text x="179.3" y="49.9">TLV3601</text>
<text x="212.1" y="48.1">150pF</text>
<text x="20.8" y="55.5">GND</text>
<text x="22.9" y="59.8">4.7pF</text>
<text x="24.6" y="57.8">C30</text>
<text x="34.6" y="57.8">470pF</text>
<text x="46" y="57.3">57.6k+/-0.1%</text>
<text x="207.5" y="56.7">GND</text>
<text x="72.4" y="61.8">1N4148W</text>
<text x="99.1" y="65.4">4.7</text>
<text x="101" y="60.8">4.7uF</text>
<text x="111" y="64.6">GND</text>
<text x="214.2" y="64.4">+3.3V</text>
<text x="27.2" y="66.9">GND</text>
<text x="37.3" y="66.9">GND</text>
<text x="92.3" y="69.8" transform="rotate(-90 92.3 69.8)">PWR_FLAG</text>
<text x="131.3" y="68.4">MCP41010-E_SN</text>
<text x="175.8" y="68.2">GND</text>
<text x="217.4" y="70.7">BLM18AG601SN1D</text>
<text x="94" y="76">10k+/-0.1%</text>
<text x="94.9" y="73.5">-3V3</text>
<text x="172.7" y="75.8">1k</text>
<text x="207.1" y="73.3">10uF</text>
<text x="33.1" y="82.1">1k</text>
<text x="45.2" y="83.2">Q1</text>
<text x="69.4" y="79.9">1N4148W</text>
<text x="86.6" y="82.1">+5V</text>
<text x="147.8" y="79.6">GND</text>
<text x="24.1" y="86">10k</text>
<text x="41.4" y="85.2">2N7002</text>
<text x="101.4" y="86">150pF</text>
<text x="111" y="89.3">R2</text>
<text x="198.6" y="87.2">GND</text>
<text x="221.2" y="87.2">PWR_FLAG</text>
<text x="241.8" y="88.5">GND</text>
<text x="27.2" y="94.8">GND</text>
<text x="48.8" y="91">GND</text>
<text x="62" y="91.3">G5V-1</text>
<text x="102.6" y="91">1k+/-0.1%</text>
<text x="150" y="92.8">AD8032</text>
<text x="89.4" y="101.2">GND</text>
<text x="96.7" y="97.4">BAT41ZFILM</text>
<text x="102.6" y="101.2">1k+/-0.1%</text>
<text x="110" y="99.2">R22</text>
<text x="39.4" y="111.4">1k</text>
<text x="49" y="112.4">Q2</text>
<text x="81.5" y="113.9">PWR_FLAG</text>
<text x="145.1" y="109.1">10k+/-0.1%</text>
<text x="30.5" y="115.2">10k</text>
<text x="45.2" y="114.4">2N7002</text>
<text x="89.9" y="118.7">AD8032</text>
<text x="94.2" y="116.7">U3A</text>
<text x="102.2" y="117.7">AD8032</text>
<text x="143.3" y="117.7">1.5pF</text>
<text x="33.5" y="123">GND</text>
<text x="52.6" y="120.8">GND</text>
<text x="61.1" y="120.3" transform="rotate(-90 61.1 120.3)">10k+/-0.1%</text>
<text x="66.1" y="123">+3.3V</text>
<text x="78.1" y="120.8">4.7</text>
<text x="117.1" y="121.3">10k</text>
<text x="124.7" y="122.5">150pF</text>
<text x="140.2" y="122.8">10k+/-0.1%</text>
<text x="60.2" y="130.4">GND</text>
<text x="80.1" y="126.6">0.1uF</text>
<text x="107.2" y="129.1">GND</text>
<text x="137.7" y="127.9">GND</text>
<text x="199.9" y="127.9">GND</text>
<text x="71.6" y="138">GND</text>
<text x="181.6" y="147.7">0.1uF</text>
<text x="192.3" y="146.9">GND</text>
<text x="80.9" y="153.3">+3.3V</text>
<text x="179.6" y="155.8">GND</text>
<text x="199.7" y="156.3">ADC08100CIMTC</text>
<text x="77.5" y="164.9">1.62k</text>
<text x="79" y="162.9">R1</text>
<text x="93" y="166.5">11k+/-0.1%</text>
<text x="107.7" y="166.2">127+/-0.1%</text>
<text x="110.4" y="164.2">R4</text>
<text x="220.2" y="167.2">GND</text>
<text x="78.5" y="173.1">U4</text>
<text x="92.8" y="172.6">11k+/-0.1%</text>
<text x="66.3" y="175.1">LM4040DBZ-2.5</text>
<text x="83.6" y="176" transform="rotate(-90 83.6 176)">2</text>
<text x="103.6" y="176.6">10k+/-0.1%</text>
<text x="123.5" y="175.6">0.1uF</text>
<text x="138" y="176.6">AD8066</text>
<text x="81.8" y="183.7">GND</text>
<text x="114.8" y="183.7">GND</text>
<text x="121.2" y="183.7">GND</text>
<text x="135" y="181.5">10k+/-0.1%</text>
<text x="141.2" y="190.3">150pF</text>
</g>
<g font-size="1.8" fill="#008000">
<text x="16.2" y="23">Input</text>
<text x="22.1" y="23">Attenuator</text>
<text x="129.2" y="23">Trigger</text>
<text x="18.1" y="39">Bodged</text>
<text x="26.2" y="39">On</text>
<text x="17.8" y="61.8">Bodged</text>
<text x="25.9" y="61.8">On</text>
<text x="199.1" y="64.9">ADC</text>
<text x="67" y="110.6">Split</text>
<text x="72.5" y="110.6">Reference</text>
<text x="83.1" y="110.6">Buffer</text>
<text x="67" y="150">Voltage</text>
<text x="75.2" y="150">Reference</text>
</g>
<g font-size="1.8" fill="#000080">
<text x="99.1" y="22.7">R27</text>
<text x="99.2" y="28.8">C26</text>
<text x="177.9" y="25.5">R17</text>
<text x="34.6" y="33.1">C5</text>
<text x="46.2" y="33.9">R9</text>
<text x="68.5" y="32.6">K1</text>
<text x="99.2" y="33.9">C13</text>
<text x="137.2" y="35.2">C21</text>
<text x="116.8" y="40.7">TP5</text>
<text x="179.2" y="39">C18</text>
<text x="202.5" y="39.2">R20</text>
<text x="211.8" y="37.2">TP9</text>
<text x="18.6" y="43.3">C32</text>
<text x="34.6" y="43.3">C9</text>
<text x="46.2" y="44">R10</text>
<text x="160.5" y="44">TP11</text>
<text x="181.5" y="47.6">U8</text>
<text x="34.6" y="53.4">C10</text>
<text x="46" y="54.7">R11</text>
<text x="103" y="58">C25</text>
<text x="67" y="61.6">D1</text>
<text x="99.1" y="63.3">R25</text>
<text x="138.4" y="65.9">U6</text>
<text x="224.8" y="68.2">L2</text>
<text x="32.9" y="77.1">R5</text>
<text x="172.7" y="73.3">R13</text>
<text x="200.7" y="73.3">C14</text>
<text x="231" y="73.3">C16</text>
<text x="24.1" y="83.4">R3</text>
<text x="75.1" y="83.4">D2</text>
<text x="95.3" y="80.4">R19</text>
<text x="200.7" y="79.9">C15</text>
<text x="231.2" y="80.9">C17</text>
<text x="65.5" y="86.2">K2</text>
<text x="96.2" y="86">C3</text>
<text x="94.7" y="93.8">D4</text>
<text x="124.7" y="90.5">TP6</text>
<text x="151.2" y="90.5">U3B</text>
<text x="181.4" y="93.1">TP8</text>
<text x="208.5" y="101.7">U7</text>
<text x="38.7" y="106.3">R33</text>
<text x="95.5" y="104.7">TP7</text>
<text x="30.5" y="112.6">R32</text>
<text x="152.1" y="112.6">R14</text>
<text x="65.1" y="119.3" transform="rotate(-90 65.1 119.3)">R31</text>
<text x="77.6" y="119">R26</text>
<text x="103.4" y="119.7">U3C</text>
<text x="117.1" y="119.5">R16</text>
<text x="124.7" y="118">C8</text>
<text x="151.1" y="118">C7</text>
<text x="141" y="120.5">R15</text>
<text x="73.8" y="131.7">C27</text>
<text x="74.9" y="126.6">C1</text>
<text x="177.6" y="126.1">TP10</text>
<text x="181.6" y="143.6">C11</text>
<text x="98" y="164.7">R8</text>
<text x="97.1" y="170.8">R12</text>
<text x="123.2" y="171.8">C20</text>
<text x="112.8" y="174.3">R7</text>
<text x="140.5" y="174.3">U2B</text>
<text x="141.9" y="185">R24</text>
<text x="135" y="190.1">C12</text>
</g>
<g font-size="1.8" fill="#800000">
<text x="25.2" y="26.3">Signal_In</text>
<text x="218.6" y="41.5">Trigger</text>
<text x="121.6" y="56.7">SCK</text>
<text x="122.9" y="54.2">SS</text>
<text x="123.5" y="59.3">SI</text>
<text x="19.2" y="79.6">Range</text>
<text x="27.2" y="108.8">Gain</text>
<text x="249.1" y="113.9">D0</text>
<text x="249.1" y="116.4">D1</text>
<text x="249.1" y="119">D2</text>
<text x="249.1" y="124.1">D4</text>
<text x="249.1" y="121.5">D3</text>
<text x="249.1" y="129.1">D6</text>
<text x="249.1" y="131.7">D7</text>
<text x="249.1" y="126.6">D5</text>
<text x="249.1" y="136.8">CLK</text>
</g>
<g font-size="1.8" fill="#808080">
<text x="62.2" y="39.1">10</text>
<text x="75.5" y="41.7">5</text>
<text x="93.3" y="41.7">3</text>
<text x="97.5" y="39.4" transform="rotate(-90 97.5 39.4)">8</text>
<text x="62.8" y="44.2">1</text>
<text x="93.3" y="46.7">2</text>
<text x="106" y="44.2">1</text>
<text x="62.8" y="51.8">2</text>
<text x="75.5" y="51.8">9</text>
<text x="97.5" y="50.9" transform="rotate(-90 97.5 50.9)">4</text>
<text x="173.3" y="50.5">3</text>
<text x="177.5" y="48.3" transform="rotate(-90 177.5 48.3)">5</text>
<text x="186" y="53.1">1</text>
<text x="173.3" y="55.6">4</text>
<text x="177.5" y="59.8" transform="rotate(-90 177.5 59.8)">2</text>
<text x="50.5" y="75.6" transform="rotate(-90 50.5 75.6)">3</text>
<text x="43.7" y="78.5">1</text>
<text x="50.5" y="83.3" transform="rotate(-90 50.5 83.3)">2</text>
<text x="66.6" y="88.6">9</text>
<text x="79.3" y="88.6">2</text>
<text x="142.8" y="93.7">5</text>
<text x="66.6" y="98.8">5</text>
<text x="78.7" y="101.3">10</text>
<text x="79.3" y="96.3">1</text>
<text x="142.8" y="98.8">6</text>
<text x="155.5" y="96.3">7</text>
<text x="47.6" y="107.7">1</text>
<text x="54.4" y="104.8" transform="rotate(-90 54.4 104.8)">3</text>
<text x="54.4" y="112.5" transform="rotate(-90 54.4 112.5)">2</text>
<text x="100.1" y="113.7" transform="rotate(-90 100.1 113.7)">1</text>
<text x="93.9" y="121.7">8</text>
<text x="105.3" y="121.7">4</text>
<text x="97.5" y="126.4" transform="rotate(-90 97.5 126.4)">3</text>
<text x="102.6" y="126.4" transform="rotate(-90 102.6 126.4)">2</text>
<text x="132.6" y="167.4">5</text>
<text x="83.6" y="170.9" transform="rotate(-90 83.6 170.9)">1</text>
<text x="132.6" y="172.5">6</text>
<text x="145.3" y="169.9">7</text>
</g>
<g font-size="1.4" fill="#808080">
<text x="149.6" y="45.1" transform="rotate(-90 149.6 45.1)">8</text>
<text x="139.1" y="53.1">1</text>
<text x="158.1" y="50.5">5</text>
<text x="139.1" y="55.6">2</text>
<text x="139.1" y="58.2">3</text>
<text x="158.1" y="55.6">6</text>
<text x="158.1" y="60.7">7</text>
<text x="149.6" y="69.2" transform="rotate(-90 149.6 69.2)">4</text>
<text x="213.1" y="100.9" transform="rotate(-90 213.1 100.9)">1</text>
<text x="216.9" y="101.4" transform="rotate(-90 216.9 101.4)">12</text>
<text x="220.7" y="100.9" transform="rotate(-90 220.7 100.9)">4</text>
<text x="230.9" y="101.4" transform="rotate(-90 230.9 101.4)">18</text>
<text x="236.4" y="112.8">22</text>
<text x="205.9" y="115.3">23</text>
<text x="206.4" y="117.9">6</text>
<text x="236.4" y="117.9">20</text>
<text x="236.4" y="115.3">21</text>
<text x="206.4" y="120.4">7</text>
<text x="236.4" y="125.5">15</text>
<text x="236.4" y="122.9">16</text>
<text x="236.4" y="120.4">19</text>
<text x="206.4" y="131.8">3</text>
<text x="236.4" y="130.6">13</text>
<text x="236.4" y="128">14</text>
<text x="206.4" y="135.6">9</text>
<text x="236.4" y="135.6">24</text>
<text x="205.9" y="139.4">10</text>
<text x="216.9" y="156.8" transform="rotate(-90 216.9 156.8)">8</text>
<text x="219.5" y="157.3" transform="rotate(-90 219.5 157.3)">11</text>
<text x="222" y="156.8" transform="rotate(-90 222 156.8)">2</text>
<text x="224.5" y="156.8" transform="rotate(-90 224.5 156.8)">5</text>
<text x="228.3" y="157.3" transform="rotate(-90 228.3 157.3)">17</text>
</g>
<g font-size="1.4">
<text x="150.6" y="51.2" transform="rotate(-90 150.6 51.2)">VDD</text>
<text x="152.1" y="51.5">PA0</text>
<text x="143.3" y="54.1">~{CS}</text>
<text x="143.3" y="56.6">SCK</text>
<text x="143.3" y="59.2">SI</text>
<text x="151.8" y="56.6">PW0</text>
<text x="150.6" y="65" transform="rotate(-90 150.6 65)">VSS</text>
<text x="151.9" y="61.7">PB0</text>
<text x="214.1" y="105.9" transform="rotate(-90 214.1 105.9)">VA</text>
<text x="217.9" y="105.9" transform="rotate(-90 217.9 105.9)">VA</text>
<text x="221.7" y="105.9" transform="rotate(-90 221.7 105.9)">VA</text>
<text x="231.7" y="113.8">D0</text>
<text x="231.9" y="108.1" transform="rotate(-90 231.9 108.1)">DRVD</text>
<text x="210.6" y="116.3">PD</text>
<text x="210.6" y="118.8">VIN</text>
<text x="231.7" y="118.8">D2</text>
<text x="231.7" y="116.3">D1</text>
<text x="210.6" y="121.4">VIN_GND</text>
<text x="231.7" y="123.9">D4</text>
<text x="231.7" y="121.4">D3</text>
<text x="231.7" y="131.5">D7</text>
<text x="231.7" y="129">D6</text>
<text x="231.7" y="126.5">D5</text>
<text x="210.6" y="132.8">VRT</text>
<text x="210.6" y="136.6">VRM</text>
<text x="230.8" y="136.6">CLK</text>
<text x="210.6" y="140.4">VRB</text>
<text x="217.9" y="152.7" transform="rotate(-90 217.9 152.7)">AGND</text>
<text x="220.4" y="152.7" transform="rotate(-90 220.4 152.7)">AGND</text>
<text x="223" y="152.7" transform="rotate(-90 223 152.7)">AGND</text>
<text x="225.5" y="152.7" transform="rotate(-90 225.5 152.7)">AGND</text>
<text x="229.3" y="152.7" transform="rotate(-90 229.3 152.7)">DR_GND</text>
</g>
</svg>
